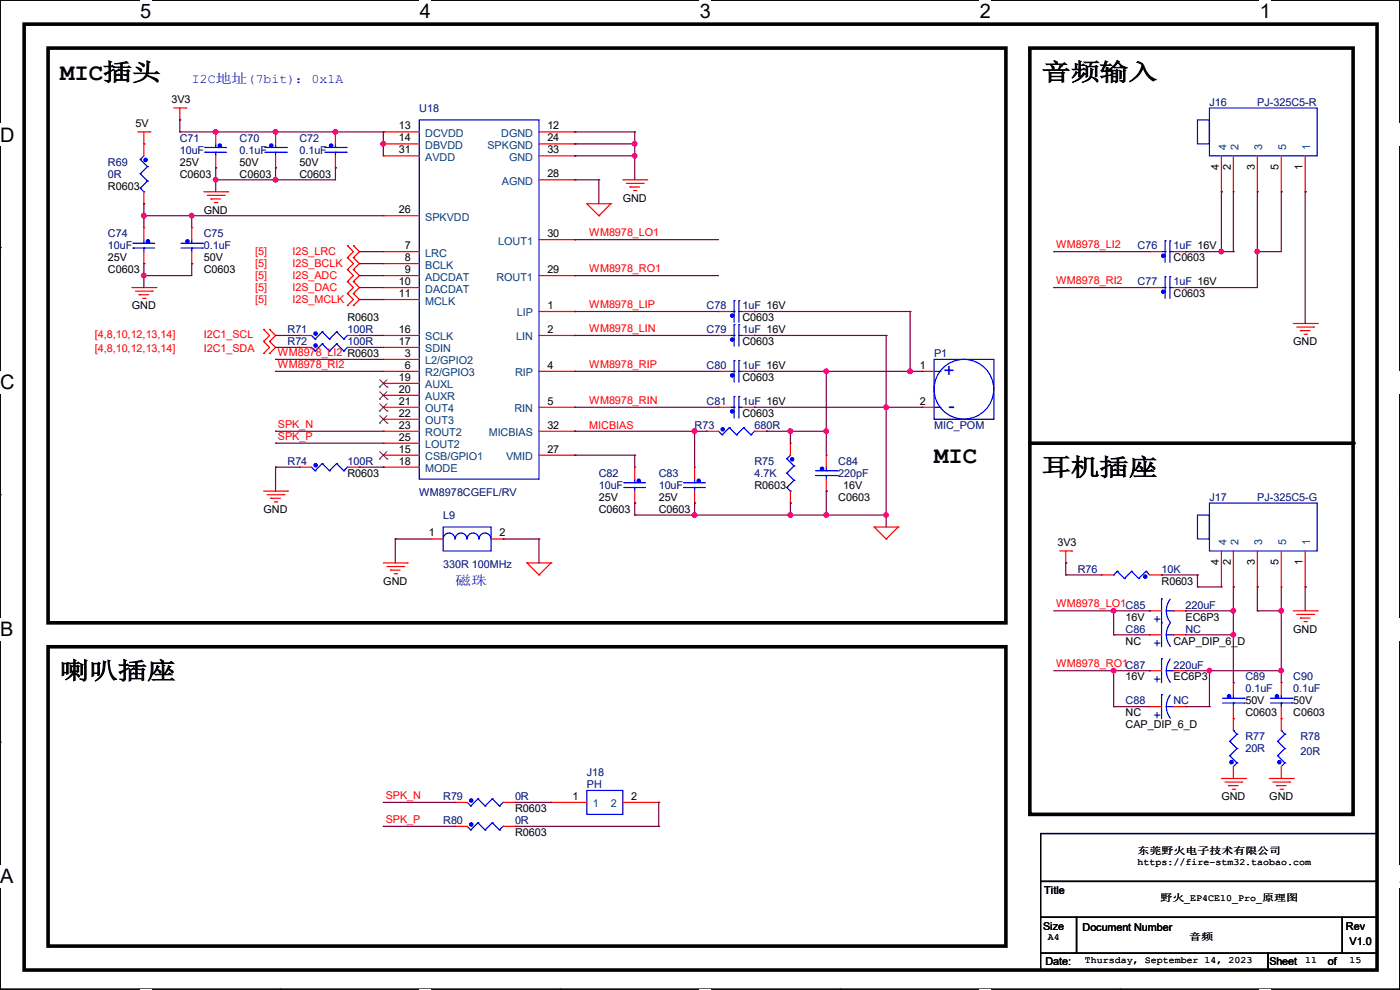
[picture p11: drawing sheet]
<svg xmlns="http://www.w3.org/2000/svg" width="297mm" height="210mm" viewBox="0 0 297 210" stroke-linecap="round" stroke-linejoin="round" font-family="sans-serif">
<path d="M0 0h297v209.8h-297z" fill="none" stroke="#000" stroke-width=".25"/>
<g fill="#fff">
<path d="M29.7 0h2.4v4.8h-2.4z"/>
<path d="M29.7 209.8h2.4v.2h-2.4z"/>
</g>
<path d="M59.4 0h.1M59.4 209.8h.1" fill="none" stroke="#000" stroke-width=".25"/>
<g fill="#fff">
<path d="M89.1 0h2.3v4.8h-2.3z"/>
<path d="M89.1 209.8h2.3v.2h-2.3z"/>
</g>
<path d="M118.8 0h.1M118.8 209.8h.1" fill="none" stroke="#000" stroke-width=".25"/>
<g fill="#fff">
<path d="M148.5 0h2.3v4.8h-2.3z"/>
<path d="M148.5 209.8h2.3v.2h-2.3z"/>
</g>
<path d="M178.2 0h.1M178.2 209.8h.1" fill="none" stroke="#000" stroke-width=".25"/>
<g fill="#fff">
<path d="M207.9 0h2.3v4.8h-2.3z"/>
<path d="M207.9 209.8h2.3v.2h-2.3z"/>
</g>
<path d="M237.6 0h.1M237.6 209.8h.1" fill="none" stroke="#000" stroke-width=".25"/>
<g fill="#fff">
<path d="M267.3 0h2.3v4.8h-2.3z"/>
<path d="M267.3 209.8h2.3v.2h-2.3z"/>
<path d="M0 26.2h3.1v4.8h-3.1z"/>
<path d="M297 26.2v4.8z"/>
<path d="M0 78.7h3.1v4.7h-3.1z"/>
<path d="M297 78.7v4.7z"/>
</g>
<path d="M0 52.5h.1M297 52.5h.1" fill="none" stroke="#000" stroke-width=".25"/>
<g fill="#fff">
<path d="M0 131.1h2.9v4.8h-2.9z"/>
<path d="M297 131.1v4.8z"/>
</g>
<path d="M0 104.9h.1M297 104.9h.1" fill="none" stroke="#000" stroke-width=".25"/>
<g fill="#fff">
<path d="M0 183.6h2.9v4.7h-2.9z"/>
<path d="M296.9 183.6h.1v4.7h-.1z"/>
</g>
<path d="M0 157.4h.1M297 157.4h.1M220.8 176.8h71.3v10.2h-71.3zM220.8 187h71.3v7.6h-71.3zM220.8 194.6h7.6v7.6h-7.6zM228.4 194.6h56.4v7.6h-56.4zM284.8 194.6h7.3v7.6h-7.3zM220.8 202.2h48.2v3.6h-48.2zM269 202.2h23.1v3.6h-23.1z" fill="none" stroke="#000" stroke-width=".25"/>
<path d="M5.1 5.1h287v200.7h-287zM10.2 10.2h203.2v121.9h-203.2zM218.5 10.2h68.6v162.6h-68.6zM218.5 94h68.6M10.2 137.2h203.2v63.5h-203.2z" fill="none" stroke="#000" stroke-width=".76"/>
<circle cx="287.1" cy="94" r=".38" fill="#000"/>
<g fill="none" stroke="#f00" stroke-width=".25">
<path d="M29.3 28h2.5M30.5 30.5h.1M30.5 28v5.1M31.8 28h.1M36.9 22.9h2.5M38.1 25.4h.1M38.1 22.9v2.5M39.4 22.9h.1M45.8 28h.1M45.8 35.6h.1M45.8 28v2.5M45.8 33.1v2.5"/>
<path d="M58.5 28h.1M58.5 35.6h.1M58.5 28v2.5M58.5 33.1v2.5M71.2 28h.1M71.2 35.6h.1M71.2 28v2.5M71.2 33.1v2.5M81.3 28h.1M81.3 30.5h.1M81.3 33.1h.1M81.3 28h7.6"/>
<path d="M81.3 30.5h7.6M81.3 33.1h7.6M114.3 28h7.7M114.3 38.1h7.7M114.3 30.5h7.7M114.3 33.1h7.7M122 28h.1M122 30.5h.1M122 33.1h.1M122 38.1h.1M132.1 38.1h5.1M132.9 38.9h3.5"/>
<path d="M133.6 39.7h.1M133.6 39.7h2.1M136.4 38.9h.1M137.2 38.1h.1M259.1 33.1v7.6M261.7 33.1v7.6M266.7 33.1v7.6M271.8 33.1v7.6M276.9 33.1v7.6M30.5 48.3h.1M30.5 55.9h.1M30.5 43.2h.1"/>
<path d="M30.5 40.7v2.5M30.5 48.3v2.5M30.5 53.4v2.5M40.7 48.3h.1M40.7 55.9h.1M40.7 48.3v2.5M40.7 53.4v2.5M43.2 40.7h5.1M44 41.4h3.5M44.7 42.2h.1M44.7 42.2h2.1M45.5 43h.5"/>
<path d="M46 43h.1M47.5 41.4h.1M48.3 40.7h.1M73.7 54.7h.1M73.7 52.1h.1M73.7 57.2h.1M73.7 59.7h.1M73.7 52.1l1.3 1.3-1.3 1.3M73.7 54.7l1.3 1.2-1.3 1.3M73.7 57.2l1.3 1.3-1.3 1.2M73.7 59.7l1.3 1.3-1.3 1.3M75 52.1h.1"/>
<path d="M75 54.7h.1M75 57.2h.1M75 59.7h.1M75 52.1l1.2 1.3-1.2 1.3M75 54.7l1.2 1.2-1.2 1.3M75 57.2l1.2 1.3-1.2 1.2M75 59.7l1.2 1.3-1.2 1.3M81.3 45.8h.1M81.3 53.4h.1M81.3 55.9h.1M81.3 58.5h.1M81.3 53.4h7.6"/>
<path d="M81.3 45.8h7.6M81.3 55.9h7.6M81.3 58.5h7.6M114.3 58.5h7.7M114.3 50.8h7.7M122 50.8h.1M122 58.5h.1M124.5 43.2h.1M124.5 43.2h5.1M124.5 43.2l2.5 2.6M127 45.8h.1M129.6 43.2h.1"/>
<path d="M129.6 43.2l-2.6 2.6M134.4 40.4h.5M134.9 40.4h.1M243.9 53.4h.1M243.9 53.4h2.5M249 53.4h2.5M251.5 53.4h.1M259.1 40.7h.1M261.7 40.7h.1M266.7 40.7h.1M271.8 40.7h.1M276.9 40.7h.1"/>
<path d="M28 61h5.1M28.7 61.8h3.6M29.5 62.5h.1M29.5 62.5h2M30.3 63.3h.5M30.8 63.3h.1M32.3 61.8h.1M33.1 61h.1M55.9 72.4h.1M55.9 75h.1M55.9 69.9h.1M55.9 69.9l1.3 1.3-1.3 1.2"/>
<path d="M55.9 72.4l1.3 1.3-1.3 1.3M57.2 75h.1M57.2 72.4h.1M57.2 69.9h.1M57.2 69.9l1.3 1.3-1.3 1.2M57.2 72.4l1.3 1.3-1.3 1.3M63.5 73.7h.1M63.5 71.2h.1M63.5 71.2h2.6M63.5 73.7h2.6M73.7 62.3h.1M73.7 64.8h.1"/>
<path d="M73.7 62.3l1.3 1.2-1.3 1.3M73.7 71.2h2.5M73.7 73.7h2.5M75 62.3h.1M75 64.8h.1M75 62.3l1.2 1.2-1.2 1.3M76.2 73.7h.1M76.2 71.2h.1M81.3 61h.1M81.3 63.5h.1M81.3 71.2h.1M81.3 73.7h.1"/>
<path d="M81.3 76.2h.1M81.3 78.8h.1M81.3 61h7.6M81.3 63.5h7.6M81.3 71.2h7.6M81.3 73.7h7.6M81.3 76.2h7.6M81.3 78.8h7.6M114.3 71.2h7.7M114.3 78.8h7.7M114.3 66.1h7.7M122 66.1h.1"/>
<path d="M122 71.2h.1M122 78.8h.1M152.4 71.2h.1M152.4 66.1h.1M152.4 78.8h.1M152.4 71.2h2.6M152.4 78.8h2.6M152.4 66.1h2.6M157.5 71.2h2.6M157.5 78.8h2.6M157.5 66.1h2.6M160.1 71.2h.1"/>
<path d="M160.1 66.1h.1M160.1 78.8h.1M195.6 78.8h.1M195.6 78.8h2.6M243.9 61h.1M243.9 61h2.5M249 61h2.5M251.5 61h.1M274.4 68.6h5M275.1 69.4h3.6M275.9 70.1h.1M275.9 70.1h2"/>
<path d="M276.6 70.9h.6M277.2 70.9h.1M278.7 69.4h.1M279.4 68.6h.1M63.5 99.1h.1M63.5 99.1h2.6M73.7 99.1h2.5M76.2 99.1h.1M81.3 81.3h.1M81.3 83.9h.1M81.3 86.4h.1M81.3 88.9h.1"/>
<path d="M81.3 91.5h.1M81.3 94h.1M81.3 96.6h.1M81.3 99.1h.1M81.3 81.3h7.6M81.3 83.9h7.6M81.3 86.4h7.6M81.3 88.9h7.6M81.3 91.5h7.6M81.3 94h7.6M81.3 96.6h7.6M81.3 99.1h7.6"/>
<path d="M114.3 86.4h7.7M114.3 91.5h7.7M114.3 96.6h7.7M122 86.4h.1M122 91.5h.1M122 96.6h.1M134.7 99.1h.1M134.7 99.1v2.5M147.4 99.1h.1M147.4 99.1v2.5M149.9 91.5h.1M149.9 91.5h2.5"/>
<path d="M152.4 86.4h.1M152.4 86.4h2.6M157.5 86.4h2.6M160.1 86.4h.1M160.1 91.5h2.5M162.6 91.5h.1M167.7 94h.1M167.7 94v2.6M175.3 96.6h.1M175.3 96.6v2.5M195.6 86.4h.1M195.6 86.4h2.6"/>
<path d="M55.9 104.2h5.1M56.7 104.9h3.5M57.4 105.7h.1M57.4 105.7h2.1M58.2 106.5h.5M58.7 106.5h.1M60.2 104.9h.1M61 104.2h.1M81.3 119.4h5.1M86.4 119.4h.1M91.5 114.3h.1M91.5 114.3h2.5"/>
<path d="M104.2 114.3h2.5M106.7 114.3h.1M111.8 119.4h.1M111.8 119.4h5.1M111.8 119.4l2.5 2.6M116.9 119.4h.1M116.9 119.4l-2.6 2.6M134.7 106.7h.1M134.7 104.2v2.5M147.4 106.7h.1M147.4 104.2v2.5M167.7 106.7h.1"/>
<path d="M167.7 104.2v2.5M175.3 104.2h.1M175.3 101.6v2.6M185.5 111.8h.1M185.5 111.8h5M185.5 111.8l2.5 2.5M188 114.3h.1M190.5 111.8h.1M190.5 111.8l-2.5 2.5M224.8 116.9h2.6M226.1 119.4h.1M226.1 116.9v2.5"/>
<path d="M227.4 116.9h.1M259.1 116.9v7.6M261.7 116.9v7.6M266.7 116.9v7.6M271.8 116.9v7.6M276.9 116.9v7.6M82.1 120.2h3.5M82.8 120.9h.1M82.8 120.9h2.1M83.6 121.7h.5M84.1 121.7h.1M85.6 120.2h.1"/>
<path d="M114.3 122h.1M233.7 122h.1M233.7 122h2.6M243.9 129.6h.1M243.9 134.7h.1M243.9 129.6h2.5M243.9 122h2.5M243.9 134.7h2.5M246.4 122h.1M249 129.6h2.5M249 134.7h2.5M251.5 129.6h.1"/>
<path d="M251.5 134.7h.1M259.1 124.5h.1M261.7 124.5h.1M266.7 124.5h.1M271.8 124.5h.1M274.4 129.6h5M275.1 130.3h3.6M275.9 131.1h.1M275.9 131.1h2M276.6 131.9h.6M276.9 124.5h.1M277.2 131.9h.1"/>
<path d="M278.7 130.3h.1M279.4 129.6h.1M243.9 149.9h.1M243.9 142.3h.1M243.9 149.9h2.5M243.9 142.3h2.5M249 149.9h2.5M249 142.3h2.5M251.5 149.9h.1M251.5 142.3h.1M261.7 152.4h.1M261.7 144.8h.1"/>
<path d="M261.7 144.8v2.6M261.7 149.9v5.1M271.8 144.8h.1M271.8 152.4h.1M271.8 144.8v2.6M271.8 149.9v5.1M96.6 175.3h.1M96.6 170.2h.1M96.6 175.3h2.5M96.6 170.2h2.5M106.7 175.3h2.6M106.7 170.2h2.6"/>
<path d="M109.3 175.3h.1M109.3 170.2h.1M116.9 170.2h.1M116.9 170.2h7.6M132.1 170.2h7.6M139.7 170.2h.1M259.1 165.1h5.1M259.9 165.9h3.5M260.6 166.7h.1M260.6 166.7h2.1M261.4 167.4h.5M261.7 165.1h.1"/>
<path d="M261.7 162.6v2.5M261.9 167.4h.1M263.4 165.9h.1M264.2 165.1h.1M269.3 165.1h5.1M270 165.9h3.6M270.8 166.7h.1M270.8 166.7h2M271.6 167.4h.5M271.8 165.1h.1M271.8 162.6v2.5M272.1 167.4h.1"/>
<path d="M273.6 165.9h.1M274.4 165.1h.1"/>
</g>
<g fill="none" stroke="#00f" stroke-width=".25">
<path d="M29.8 33.8h.1M29.8 36.9h.1M29.8 39.9h.1M29.8 33.8l1.5 1.5M29.8 36.9l1.5 1.5M29.8 39.9l.7 .8M30.5 33.1l-.7 .7M31.3 35.3h.1M31.3 38.4h.1M31.3 35.3l-1.5 1.6M31.3 38.4l-1.5 1.5M43.5 32.3h.1"/>
<path d="M43.5 31.3h.1M43.5 32.3h4.5M43.5 31.3h4.5M45.8 32.3h.1M45.8 31.3h.1M45.8 30.5v.8M45.8 32.3v.8M56.2 32.3h4.5M56.2 31.3h4.5M58.5 32.3h.1M58.5 31.3h.1M58.5 30.5v.8"/>
<path d="M58.5 32.3v.8M60.7 32.3h.1M60.7 31.3h.1M68.9 32.3h4.5M68.9 31.3h4.5M71.2 32.3h.1M71.2 31.3h.1M71.2 30.5v.8M71.2 32.3v.8M73.4 32.3h.1M73.4 31.3h.1M88.9 25.4h25.4v76.2h-25.4z"/>
<path d="M254 25.4h2.6v5.1h-2.6zM256.6 22.9h22.8v10.2h-22.8zM28.2 52.6h.1M28.2 51.6h.1M28.2 52.6h4.6M28.2 51.6h4.6M30.5 52.6h.1M30.5 51.6h.1M30.5 40.7h.1M30.5 50.8v.8M30.5 52.6v.8M38.4 52.6h4.6"/>
<path d="M38.4 51.6h4.6M40.7 52.6h.1M40.7 51.6h.1M40.7 50.8v.8M40.7 52.6v.8M43 52.6h.1M43 51.6h.1M246.4 53.4h.8M247.2 51.1h.1M247.2 53.4h.1M247.2 58.7h.1M247.2 51.1v4.6"/>
<path d="M247.2 58.7v4.6M248.2 51.1h.1M248.2 53.4h.1M248.2 58.7h.1M248.2 51.1v4.6M248.2 58.7v4.6M248.2 53.4h.8M66.1 73.7l.7 .8M66.1 71.2l.7 .7M66.8 74.5h.1M66.8 71.9h.1M68.4 72.9h.1"/>
<path d="M68.4 70.4h.1M68.4 72.9l-1.6 1.6M68.4 72.9l1.5 1.6M68.4 70.4l-1.6 1.5M68.4 70.4l1.5 1.5M69.9 74.5h.1M69.9 71.9h.1M71.4 72.9h.1M71.4 70.4h.1M71.4 72.9l-1.5 1.6M71.4 72.9l1.5 1.6M71.4 70.4l-1.5 1.5"/>
<path d="M71.4 70.4l1.5 1.5M72.9 74.5h.1M72.9 71.9h.1M73.7 73.7h.1M73.7 71.2h.1M73.7 73.7l-.8 .8M73.7 71.2l-.8 .7M155 71.2h.7M155 78.8h.7M155 66.1h.7M155.7 68.9h.1M155.7 71.2h.1"/>
<path d="M155.7 63.8h.1M155.7 66.1h.1M155.7 76.5h.1M155.7 78.8h.1M155.7 63.8v4.6M155.7 68.9v4.5M155.7 76.5v4.6M156.8 68.9h.1M156.8 71.2h.1M156.8 63.8h.1M156.8 66.1h.1M156.8 76.5h.1"/>
<path d="M156.8 78.8h.1M156.8 63.8v4.6M156.8 68.9v4.5M156.8 76.5v4.6M156.8 71.2h.7M156.8 78.8h.7M156.8 66.1h.7M198.2 76.2h12.7v12.7h-12.7zM198.2 78.8h1.2M199.4 78.8h.1M246.4 61h.8M247.2 61h.1"/>
<path d="M248.2 61h.1M248.2 61h.8M66.1 99.1l.7 .8M66.8 99.9h.1M68.4 98.3h.1M68.4 98.3l-1.6 1.6M68.4 98.3l1.5 1.6M69.9 99.9h.1M71.4 98.3h.1M71.4 98.3l-1.5 1.6M71.4 98.3l1.5 1.6M72.9 99.9h.1"/>
<path d="M73.7 99.1h.1M73.7 99.1l-.8 .8M152.4 91.5l.8 .7M153.2 92.2h.1M154.7 90.7h.1M154.7 90.7l-1.5 1.5M154.7 90.7l1.6 1.5M155 86.4h.7M155.7 84.1h.1M155.7 86.4h.1M155.7 84.1v4.6M156.3 92.2h.1"/>
<path d="M156.8 84.1h.1M156.8 86.4h.1M156.8 84.1v4.6M156.8 86.4h.7M157.8 90.7h.1M157.8 90.7l-1.5 1.5M157.8 90.7l1.5 1.5M159.3 92.2h.1M160.1 91.5h.1M160.1 91.5l-.8 .7M166.9 97.3h.1M166.9 97.3l1.5 1.5"/>
<path d="M167.7 96.6l-.8 .7M168.4 98.8h.1M168.4 98.8l-1.5 1.6M173 99.9h4.6M175.3 99.9h.1M175.3 99.1v.8M177.6 99.9h.1M198.2 86.4h1.2M199.4 86.4h.1M94 111.8h10.2v5.1h-10.2zM94 114.3a1.25 1.25 0 0 1 1.3-1.2 1.25 1.25 0 0 1 1.2 1.2M96.6 114.3a1.25 1.25 0 0 1 1.2-1.2 1.25 1.25 0 0 1 1.3 1.2"/>
<path d="M99.1 114.3a1.25 1.25 0 0 1 1.3-1.2 1.25 1.25 0 0 1 1.2 1.2 1.27 1.27 0 0 1 1.3-1.2 1.27 1.27 0 0 1 1.2 1.2M132.4 103.4h.1M132.4 102.4h.1M132.4 103.4h4.5M132.4 102.4h4.5M134.7 103.4h.1M134.7 102.4h.1M134.7 101.6v.8M134.7 103.4v.8M145.1 103.4h.1M145.1 102.4h.1M145.1 103.4h4.5"/>
<path d="M145.1 102.4h4.5M147.4 103.4h.1M147.4 102.4h.1M147.4 101.6v.8M147.4 103.4v.8M166.9 100.4h.1M166.9 103.4h.1M166.9 100.4l1.5 1.5M166.9 103.4l.8 .8M167.7 104.2h.1M168.4 101.9h.1M168.4 101.9l-1.5 1.5"/>
<path d="M173 100.9h4.6M175.3 100.9h.1M175.3 100.9v.7M177.6 100.9h.1M254 109.3h2.6v5h-2.6zM256.6 106.7h22.8v10.2h-22.8zM236.3 122h.1M237 121.2h.1M237 121.2l1.5 1.5M237 121.2l-.7 .8M238.5 122.7h.1M240.1 121.2h.1"/>
<path d="M240.1 121.2l1.5 1.5M240.1 121.2l-1.6 1.5M241.6 122.7h.1M243.1 121.2h.1M243.1 121.2l.8 .8M243.1 121.2l-1.5 1.5M246.4 127h.1M246.4 132.1h.1M246.4 139.7h.1M246.4 127v10.2M246.4 139.7v5.1M247.4 129.6l.4 1.5 .5 .9"/>
<path d="M247.4 134.7l.4 1.5 .5 .9M247.4 129.6h1.6M247.4 134.7h1.6M248.3 127.1l-.7 1.4-.2 1.1M248.3 132.2l-.7 1.4-.2 1.1M248.3 139.8l-.7 1.4-.2 1.1M249 129.6h.1M249 134.7h.1M246.4 147.4h.1M246.4 147.4v5M247.4 149.9l.4 1.6 .5 .9M247.4 142.3l.4 1.5 .5 .9"/>
<path d="M247.4 149.9h1.6M247.4 142.3h1.6M248.3 147.4l-.7 1.4-.2 1.1M249 149.9h.1M249 142.3h.1M259.4 149.1h4.5M259.4 148.1h4.5M260.9 157.3h.1M260.9 157.3l1.5 1.5M261.7 155h.1M261.7 149.1h.1M261.7 148.1h.1"/>
<path d="M261.7 155l.7 .7M261.7 147.4v.7M261.7 149.1v.8M262.4 158.8h.1M262.4 155.7h.1M262.4 158.8l-1.5 1.5M262.4 155.7l-1.5 1.6M263.9 149.1h.1M263.9 148.1h.1M269.5 149.1h4.6M269.5 148.1h4.6M271.1 157.3h.1"/>
<path d="M271.1 157.3l1.5 1.5M271.8 149.1h.1M271.8 148.1h.1M271.8 155h.1M271.8 147.4v.7M271.8 149.1v.8M271.8 155l.8 .7M272.6 158.8h.1M272.6 155.7h.1M272.6 158.8l-1.5 1.5M272.6 155.7l-1.5 1.6M274.1 149.1h.1"/>
<path d="M274.1 148.1h.1M99.1 175.3l.8 .8M99.1 170.2l.8 .8M99.9 176.1h.1M99.9 171h.1M101.4 174.5h.1M101.4 169.5h.1M101.4 174.5l-1.5 1.6M101.4 174.5l1.5 1.6M101.4 169.5l-1.5 1.5M101.4 169.5l1.5 1.5M102.9 176.1h.1"/>
<path d="M102.9 171h.1M104.4 174.5h.1M104.4 169.5h.1M104.4 174.5l-1.5 1.6M104.4 174.5l1.6 1.6M104.4 169.5l-1.5 1.5M104.4 169.5l1.6 1.5M106 176.1h.1M106 171h.1M106.7 175.3h.1M106.7 170.2h.1M106.7 175.3l-.7 .8"/>
<path d="M106.7 170.2l-.7 .8M124.5 167.7h7.6v5.1h-7.6zM260.9 160.3h.1M260.9 160.3l1.5 1.5M262.4 161.8h.1M262.4 161.8l-.7 .8M271.1 160.3h.1M271.1 160.3l1.5 1.5M272.6 161.8h.1M272.6 161.8l-.8 .8"/>
<circle cx="204.5" cy="82.6" r="6.3"/>
</g>
<g fill="#00f" stroke="#00f" stroke-width=".25">
<circle cx="246.8" cy="54.3" r=".36"/>
<circle cx="31.4" cy="51.2" r=".36"/>
<circle cx="243" cy="122.3" r=".36"/>
<circle cx="270.9" cy="147.7" r=".36"/>
<circle cx="168" cy="97.4" r=".36"/>
<circle cx="100" cy="174.9" r=".36"/>
<circle cx="30.9" cy="33.9" r=".36"/>
<circle cx="261.3" cy="161.7" r=".36"/>
<circle cx="155.3" cy="72" r=".36"/>
<circle cx="57.6" cy="30.9" r=".36"/>
<circle cx="271.4" cy="161.7" r=".36"/>
<circle cx="155.3" cy="87.3" r=".36"/>
<circle cx="46.6" cy="30.9" r=".36"/>
<circle cx="174.4" cy="99.5" r=".36"/>
<circle cx="155.3" cy="67" r=".36"/>
<circle cx="135.5" cy="102" r=".36"/>
<circle cx="70.3" cy="30.9" r=".36"/>
<circle cx="66.9" cy="73.3" r=".36"/>
<circle cx="155.3" cy="79.7" r=".36"/>
<circle cx="148.2" cy="102" r=".36"/>
<circle cx="100" cy="169.8" r=".36"/>
<circle cx="66.9" cy="70.8" r=".36"/>
<circle cx="39.8" cy="51.2" r=".36"/>
<circle cx="246.8" cy="61.9" r=".36"/>
<circle cx="260.8" cy="147.7" r=".36"/>
<circle cx="66.9" cy="98.7" r=".36"/>
<circle cx="153.3" cy="91.1" r=".36"/>
</g>
<g fill="none" stroke="#804000" stroke-width=".21">
<path d="M80.5 82.1h.1M80.5 84.7h.1M80.5 87.2h.1M80.5 89.7h.1M80.5 97.4h.1M80.6 80.6l1.5 1.5M80.6 83.1l1.5 1.6M80.6 85.6l1.5 1.6M80.6 88.2l1.5 1.5M80.6 95.8l1.5 1.6M82.1 80.6l-1.6 1.5M82.1 83.1l-1.6 1.6"/>
<path d="M82.1 85.6l-1.6 1.6M82.1 88.2l-1.6 1.5M82.1 95.8l-1.6 1.6M82.1 82.1h.1M82.1 84.7h.1M82.1 87.2h.1M82.1 89.7h.1M82.1 97.4h.1"/>
</g>
<g fill="none" stroke="#800040" stroke-width=".25">
<path d="M38.1 25.4h.1M38.1 28h.1M38.1 25.4v2.6M38.1 28h43.2M45.8 28h.1M45.8 35.6h.1M45.8 38.1h.1M45.8 35.6v5.1M58.5 28h.1M58.5 38.1h.1M58.5 35.6h.1M58.5 35.6v2.5"/>
<path d="M71.2 28h.1M71.2 35.6h.1M71.2 35.6v2.5h-25.4M81.3 28h.1M81.3 30.5h.1M81.3 28v5.1M122 28h.1M122 30.5h.1M122 33.1h.1M122 38.1h.1M122 28h12.7M122 38.1h5"/>
<path d="M122 30.5h12.7M122 33.1h12.7M127 38.1h.1M127 38.1v5.1M134.7 28h.1M134.7 30.5h.1M134.7 33.1h.1M134.7 28v10.1M30.5 45.8h.1M30.5 55.9h.1M30.5 58.5h.1M30.5 43.2h.1"/>
<path d="M30.5 45.8h50.8M30.5 43.2v5.1M30.5 55.9v5.1M40.7 55.9h.1M40.7 45.8h.1M40.7 45.8v2.5M40.7 55.9v2.6h-10.2M76.2 53.4h.1M76.2 55.9h.1M76.2 58.5h.1M76.2 53.4h5.1M76.2 58.5h5.1"/>
<path d="M76.2 55.9h5.1M122 50.8h.1M122 58.5h.1M122 50.8h30.4M122 58.5h30.4M223.6 53.4h.1M223.6 53.4h20.3M251.5 53.4h.1M251.5 53.4h10.2M259.1 40.7h.1M259.1 53.4h.1M259.1 40.7v12.7"/>
<path d="M261.7 53.4h.1M261.7 40.7v12.7M266.7 40.7h.1M266.7 53.4h.1M266.7 40.7v20.3h-15.2M271.8 40.7h.1M271.8 40.7v12.7h-5.1M276.9 40.7h.1M276.9 40.7v27.9M58.5 73.7h.1M58.5 71.2h.1M58.5 76.2h.1"/>
<path d="M58.5 78.8h.1M58.5 71.2h5M58.5 78.8h22.8M58.5 73.7h5M58.5 76.2h22.8M76.2 71.2h.1M76.2 73.7h.1M76.2 61h.1M76.2 63.5h.1M76.2 71.2h5.1M76.2 73.7h5.1M76.2 61h5.1"/>
<path d="M76.2 63.5h5.1M122 71.2h.1M122 78.8h.1M122 66.1h.1M122 71.2h30.4M122 78.8h30.4M122 66.1h30.4M160.1 66.1h.1M160.1 78.8h.1M160.1 71.2h.1M160.1 71.2h27.9M160.1 78.8h35.5"/>
<path d="M160.1 66.1h33M175.3 78.8h.1M175.3 78.8v17.8M188 71.2h.1M188 71.2v40.6M193.1 78.8h.1M193.1 66.1h.1M193.1 66.1v12.7M195.6 78.8h.1M223.6 61h.1M223.6 61h20.3M251.5 61h.1"/>
<path d="M58.5 91.5h.1M58.5 94h.1M58.5 99.1h.1M58.5 91.5h22.8M58.5 94h22.8M58.5 99.1v5.1M58.5 99.1h5M76.2 99.1h5.1M81.3 99.1h.1M122 86.4h.1M122 91.5h.1M122 96.6h.1"/>
<path d="M122 86.4h30.4M122 91.5h27.9M122 96.6h12.7M134.7 96.6h.1M134.7 96.6v2.5M147.4 91.5h.1M147.4 91.5v7.6M160.1 86.4h.1M160.1 86.4h35.5M162.6 91.5h.1M162.6 91.5h12.7M167.7 91.5h.1"/>
<path d="M167.7 91.5v2.5M175.3 91.5h.1M188 86.4h.1M195.6 86.4h.1M83.9 114.3h.1M83.9 114.3h7.6M83.9 114.3v5.1M106.7 114.3h.1M106.7 114.3h7.6M114.3 114.3h.1M114.3 114.3v5.1M134.7 106.7h.1"/>
<path d="M134.7 109.3h.1M134.7 109.3h53.3M134.7 106.7v2.6M147.4 109.3h.1M147.4 106.7h.1M147.4 106.7v2.6M167.7 106.7h.1M167.7 109.3h.1M167.7 106.7v2.6M175.3 109.3h.1M175.3 104.2h.1M175.3 104.2v5.1"/>
<path d="M188 109.3h.1M226.1 119.4h.1M226.1 119.4v2.6M223.6 129.6h20.3M226.1 122h.1M226.1 122h7.6M236.3 129.6h.1M236.3 134.7h.1M236.3 134.7h7.6M236.3 129.6v5.1M243.9 129.6h.1M246.4 122h.1"/>
<path d="M246.4 122h7.6M251.5 129.6h.1M251.5 129.6h10.2M251.5 134.7h10.2M254 122h.1M254 124.5h.1M254 122v2.5M254 124.5h5.1M261.7 124.5h.1M261.7 134.7h.1M261.7 124.5v20.3M266.7 129.6h.1"/>
<path d="M266.7 124.5h.1M266.7 124.5v5.1M266.7 129.6h5.1M271.8 129.6h.1M271.8 124.5v20.3M276.9 124.5h.1M276.9 124.5v5.1M223.6 142.3h20.3M236.3 142.3h.1M236.3 149.9h.1M236.3 142.3v7.6M236.3 149.9h7.6"/>
<path d="M243.9 142.3h.1M251.5 142.3h20.3M251.5 149.9h5.1M256.6 142.3h.1M256.6 149.9h.1M256.6 142.3v7.6M261.7 144.8h.1M271.8 142.3h.1M81.3 170.2h.1M81.3 175.3h.1M81.3 170.2h15.3M81.3 175.3h15.3"/>
<path d="M109.3 170.2h7.6M109.3 175.3h30.4M116.9 170.2h.1M139.7 175.3h.1M139.7 170.2h.1M139.7 170.2v5.1"/>
</g>
<g fill="#f0f" stroke="#f0f" stroke-width=".25">
<circle cx="266.7" cy="53.4" r=".49"/>
<circle cx="259.1" cy="53.4" r=".49"/>
<circle cx="261.6" cy="129.6" r=".49"/>
<circle cx="271.8" cy="129.6" r=".49"/>
<circle cx="271.8" cy="142.3" r=".49"/>
<circle cx="261.6" cy="134.6" r=".49"/>
<circle cx="236.2" cy="129.6" r=".49"/>
<circle cx="256.6" cy="142.3" r=".49"/>
<circle cx="236.2" cy="142.3" r=".49"/>
<circle cx="188" cy="109.2" r=".49"/>
<circle cx="188" cy="86.4" r=".49"/>
<circle cx="30.5" cy="45.7" r=".49"/>
<circle cx="71.1" cy="28" r=".49"/>
<circle cx="58.4" cy="28" r=".49"/>
<circle cx="45.7" cy="28" r=".49"/>
<circle cx="81.3" cy="30.5" r=".49"/>
<circle cx="45.7" cy="38.1" r=".49"/>
<circle cx="40.7" cy="45.7" r=".49"/>
<circle cx="58.4" cy="38.1" r=".49"/>
<circle cx="30.5" cy="58.4" r=".49"/>
<circle cx="134.6" cy="33" r=".49"/>
<circle cx="134.6" cy="30.5" r=".49"/>
<circle cx="147.3" cy="91.5" r=".49"/>
<circle cx="175.3" cy="91.5" r=".49"/>
<circle cx="167.7" cy="91.5" r=".49"/>
<circle cx="175.3" cy="109.2" r=".49"/>
<circle cx="167.7" cy="109.2" r=".49"/>
<circle cx="147.3" cy="109.2" r=".49"/>
<circle cx="175.3" cy="78.8" r=".49"/>
<circle cx="193.1" cy="78.8" r=".49"/>
</g>
<g font-size="5.1">
<text x="12.7" y="17">MIC插头</text>
<text x="221" y="17">音频输入</text>
<text x="198.2" y="98.3">MIC</text>
<text x="221" y="100.8">耳机插座</text>
<text x="12.7" y="144">喇叭插座</text>
</g>
<g font-size="4.2">
<text x="29.7" y="3.9">5</text>
<text x="89.1" y="3.9">4</text>
<text x="148.5" y="3.9">3</text>
<text x="207.9" y="3.9">2</text>
<text x="267.3" y="3.9">1</text>
<text x="0" y="30.1">D</text>
<text x="0" y="82.5">C</text>
<text x="0" y="135">B</text>
<text x="0" y="187.4">A</text>
<text x="297" y="187.4">A</text>
</g>
<g font-size="4.1" fill="#00f">
<text x="200.2" y="79.9">+</text>
<text x="201.2" y="87.5">-</text>
</g>
<g font-size="2.8" fill="#00f">
<text x="40.7" y="17.5">I2C地址(7bit)：0x1A</text>
<text x="96.6" y="124.2">磁珠</text>
<text x="246.5" y="137.2" transform="rotate(-90 246.5 137.2)">+</text>
<text x="246.5" y="132.1" transform="rotate(-90 246.5 132.1)">+</text>
<text x="246.5" y="144.8" transform="rotate(-90 246.5 144.8)">+</text>
<text x="246.5" y="152.4" transform="rotate(-90 246.5 152.4)">+</text>
</g>
<g font-size="2.3">
<text x="36.4" y="21.9">3V3</text>
<text x="28.7" y="27">5V</text>
<text x="84.6" y="27.4">13</text>
<text x="84.6" y="30">14</text>
<text x="116.1" y="27.4">12</text>
<text x="116.1" y="30">24</text>
<text x="38.1" y="35.1">25V</text>
<text x="50.8" y="35.1">50V</text>
<text x="63.5" y="35.1">50V</text>
<text x="84.6" y="32.5">31</text>
<text x="116.1" y="32.5">33</text>
<text x="22.9" y="40.2">R0603</text>
<text x="38.1" y="37.7">C0603</text>
<text x="50.8" y="37.7">C0603</text>
<text x="63.5" y="37.7">C0603</text>
<text x="116.1" y="37.6">28</text>
<text x="258.6" y="36.1" transform="rotate(-90 258.6 36.1)">4</text>
<text x="261.1" y="36.1" transform="rotate(-90 261.1 36.1)">2</text>
<text x="266.2" y="36.1" transform="rotate(-90 266.2 36.1)">3</text>
<text x="271.3" y="36.1" transform="rotate(-90 271.3 36.1)">5</text>
<text x="276.3" y="36.1" transform="rotate(-90 276.3 36.1)">1</text>
<text x="43.2" y="45.3">GND</text>
<text x="84.6" y="45.2">26</text>
<text x="132.1" y="42.8">GND</text>
<text x="85.9" y="52.8">7</text>
<text x="116.1" y="50.3">30</text>
<text x="22.9" y="58">C0603</text>
<text x="22.9" y="55.5">25V</text>
<text x="43.2" y="58">C0603</text>
<text x="43.2" y="55.5">50V</text>
<text x="85.9" y="55.4">8</text>
<text x="85.9" y="57.9">9</text>
<text x="116.1" y="57.9">29</text>
<text x="249" y="55.5">C0603</text>
<text x="28" y="65.6">GND</text>
<text x="84.6" y="60.5">10</text>
<text x="84.6" y="63">11</text>
<text x="116.1" y="65.5">1</text>
<text x="249" y="63.1">C0603</text>
<text x="73.7" y="68.2">R0603</text>
<text x="84.6" y="70.6">16</text>
<text x="116.1" y="70.6">2</text>
<text x="157.5" y="68.2">C0603</text>
<text x="84.6" y="73.2">17</text>
<text x="85.9" y="75.7">3</text>
<text x="157.5" y="73.2">C0603</text>
<text x="274.4" y="73.2">GND</text>
<text x="84.6" y="80.8">19</text>
<text x="84.6" y="83.3">20</text>
<text x="85.9" y="78.2">6</text>
<text x="116.1" y="78.2">4</text>
<text x="157.5" y="80.9">C0603</text>
<text x="195.1" y="78.2">1</text>
<text x="84.6" y="85.9">21</text>
<text x="84.6" y="88.4">22</text>
<text x="116.1" y="85.9">5</text>
<text x="157.5" y="88.5">C0603</text>
<text x="195.1" y="85.9">2</text>
<text x="84.6" y="90.9">23</text>
<text x="84.6" y="93.5">25</text>
<text x="116.1" y="90.9">32</text>
<text x="73.7" y="101.2">R0603</text>
<text x="84.6" y="96">15</text>
<text x="84.6" y="98.6">18</text>
<text x="116.1" y="96">27</text>
<text x="127" y="106.3">25V</text>
<text x="139.7" y="106.3">25V</text>
<text x="160.1" y="103.7">R0603</text>
<text x="177.8" y="106.3">C0603</text>
<text x="178.9" y="103.7">16V</text>
<text x="55.9" y="108.8">GND</text>
<text x="91" y="113.8">1</text>
<text x="106" y="113.8">2</text>
<text x="127" y="108.8">C0603</text>
<text x="139.7" y="108.8">C0603</text>
<text x="224.3" y="115.9">3V3</text>
<text x="258.6" y="119.9" transform="rotate(-90 258.6 119.9)">4</text>
<text x="261.1" y="119.9" transform="rotate(-90 261.1 119.9)">2</text>
<text x="266.2" y="119.9" transform="rotate(-90 266.2 119.9)">3</text>
<text x="271.3" y="119.9" transform="rotate(-90 271.3 119.9)">5</text>
<text x="276.3" y="119.9" transform="rotate(-90 276.3 119.9)">1</text>
<text x="81.3" y="124">GND</text>
<text x="246.4" y="124">R0603</text>
<text x="238.8" y="131.7">16V</text>
<text x="251.5" y="131.7">EC6P3</text>
<text x="238.8" y="136.7">NC</text>
<text x="249" y="136.7">CAP_DIP_6_D</text>
<text x="274.4" y="134.2">GND</text>
<text x="238.8" y="144.4">16V</text>
<text x="249" y="144.4">EC6P3</text>
<text x="264.2" y="149.4">50V</text>
<text x="274.4" y="149.4">50V</text>
<text x="238.8" y="152">NC</text>
<text x="238.8" y="154.5">CAP_DIP_6_D</text>
<text x="264.2" y="152">C0603</text>
<text x="274.4" y="152">C0603</text>
<text x="109.3" y="172.3">R0603</text>
<text x="121.5" y="169.7">1</text>
<text x="133.9" y="169.7">2</text>
<text x="259.1" y="169.8">GND</text>
<text x="269.3" y="169.8">GND</text>
<text x="109.3" y="177.4">R0603</text>
<text x="221.5" y="189.6">Title</text>
<text x="221.3" y="197.2">Size</text>
<text x="229.7" y="197.4">Document Number</text>
<text x="285.5" y="197.2">Rev</text>
<text x="286.3" y="200.5">V1.0</text>
<text x="221.8" y="204.8">Date:</text>
<text x="269.3" y="204.8">Sheet</text>
<text x="281.7" y="204.8">of</text>
</g>
<g font-size="2.3" fill="#000080">
<text x="88.9" y="23.7">U18</text>
<text x="256.6" y="22.4">J16</text>
<text x="266.7" y="22.4">PJ-325C5-R</text>
<text x="22.9" y="35.1">R69</text>
<text x="38.1" y="30.1">C71</text>
<text x="38.1" y="32.6">10uF</text>
<text x="50.8" y="30.1">C70</text>
<text x="50.8" y="32.6">0.1uF</text>
<text x="63.5" y="30.1">C72</text>
<text x="63.5" y="32.6">0.1uF</text>
<text x="22.9" y="37.7">0R</text>
<text x="22.9" y="50.4">C74</text>
<text x="22.9" y="52.9">10uF</text>
<text x="43.2" y="50.4">C75</text>
<text x="43.2" y="52.9">0.1uF</text>
<text x="241.3" y="52.9">C76</text>
<text x="249" y="52.9">1uF 16V</text>
<text x="149.9" y="65.6">C78</text>
<text x="157.5" y="65.6">1uF 16V</text>
<text x="241.3" y="60.5">C77</text>
<text x="249" y="60.5">1uF 16V</text>
<text x="61" y="70.7">R71</text>
<text x="73.7" y="70.7">100R</text>
<text x="149.9" y="70.7">C79</text>
<text x="157.5" y="70.7">1uF 16V</text>
<text x="61" y="73.2">R72</text>
<text x="73.7" y="73.2">100R</text>
<text x="198.2" y="75.8">P1</text>
<text x="149.9" y="78.3">C80</text>
<text x="157.5" y="78.3">1uF 16V</text>
<text x="149.9" y="85.9">C81</text>
<text x="157.5" y="85.9">1uF 16V</text>
<text x="147.4" y="91">R73</text>
<text x="160.1" y="91">680R</text>
<text x="198.2" y="91">MIC_POM</text>
<text x="61" y="98.6">R74</text>
<text x="73.7" y="98.6">100R</text>
<text x="127" y="101.2">C82</text>
<text x="139.7" y="101.2">C83</text>
<text x="160.1" y="98.6">R75</text>
<text x="160.1" y="101.2">4.7K</text>
<text x="177.8" y="98.6">C84</text>
<text x="177.8" y="101.2">220pF</text>
<text x="88.9" y="105.2">WM8978CGEFL/RV</text>
<text x="127" y="103.7">10uF</text>
<text x="139.7" y="103.7">10uF</text>
<text x="256.6" y="106.3">J17</text>
<text x="266.7" y="106.3">PJ-325C5-G</text>
<text x="94" y="110.1">L9</text>
<text x="94" y="120.5">330R 100MHz</text>
<text x="228.6" y="121.5">R76</text>
<text x="246.4" y="121.5">10K</text>
<text x="251.5" y="129.1">220uF</text>
<text x="238.8" y="134.2">C86</text>
<text x="251.5" y="134.2">NC</text>
<text x="249" y="141.8">220uF</text>
<text x="238.8" y="149.4">C88</text>
<text x="249" y="149.4">NC</text>
<text x="264.2" y="144.4">C89</text>
<text x="264.2" y="146.9">0.1uF</text>
<text x="274.4" y="144.4">C90</text>
<text x="274.4" y="146.9">0.1uF</text>
<text x="264.2" y="157.1">R77</text>
<text x="264.2" y="159.6">20R</text>
<text x="275.9" y="157.1">R78</text>
<text x="275.9" y="160.1">20R</text>
<text x="124.5" y="164.7">J18</text>
<text x="124.5" y="167.2">PH</text>
<text x="94" y="169.8">R79</text>
<text x="109.3" y="169.8">0R</text>
<text x="94" y="174.8">R80</text>
<text x="109.3" y="174.8">0R</text>
</g>
<g font-size="2.3" fill="#004080">
<text x="90.2" y="29">DCVDD</text>
<text x="106.3" y="29">DGND</text>
<text x="90.2" y="31.6">DBVDD</text>
<text x="90.2" y="34.1">AVDD</text>
<text x="103.4" y="31.6">SPKGND</text>
<text x="108" y="34.1">GND</text>
<text x="260.2" y="31.8" transform="rotate(-90 260.2 31.8)">4</text>
<text x="262.7" y="31.8" transform="rotate(-90 262.7 31.8)">2</text>
<text x="267.8" y="31.8" transform="rotate(-90 267.8 31.8)">3</text>
<text x="272.9" y="31.8" transform="rotate(-90 272.9 31.8)">5</text>
<text x="278" y="31.8" transform="rotate(-90 278 31.8)">1</text>
<text x="106.5" y="39.2">AGND</text>
<text x="90.2" y="46.8">SPKVDD</text>
<text x="105.7" y="51.9">LOUT1</text>
<text x="90.2" y="54.4">LRC</text>
<text x="90.2" y="57">BCLK</text>
<text x="90.2" y="59.5">ADCDAT</text>
<text x="105.3" y="59.5">ROUT1</text>
<text x="90.2" y="62.1">DACDAT</text>
<text x="90.2" y="64.6">MCLK</text>
<text x="109.6" y="67.1">LIP</text>
<text x="90.2" y="72.2">SCLK</text>
<text x="90.2" y="74.8">SDIN</text>
<text x="90.2" y="77.3">L2/GPIO2</text>
<text x="109.5" y="72.2">LIN</text>
<text x="90.2" y="82.4">AUXL</text>
<text x="90.2" y="79.8">R2/GPIO3</text>
<text x="109.3" y="79.8">RIP</text>
<text x="90.2" y="84.9">AUXR</text>
<text x="90.2" y="87.5">OUT4</text>
<text x="109.1" y="87.5">RIN</text>
<text x="90.2" y="90">OUT3</text>
<text x="90.2" y="92.5">ROUT2</text>
<text x="90.2" y="95.1">LOUT2</text>
<text x="103.7" y="92.5">MICBIAS</text>
<text x="90.2" y="97.6">CSB/GPIO1</text>
<text x="90.2" y="100.2">MODE</text>
<text x="107.4" y="97.6">VMID</text>
<text x="260.2" y="115.6" transform="rotate(-90 260.2 115.6)">4</text>
<text x="262.7" y="115.6" transform="rotate(-90 262.7 115.6)">2</text>
<text x="267.8" y="115.6" transform="rotate(-90 267.8 115.6)">3</text>
<text x="272.9" y="115.6" transform="rotate(-90 272.9 115.6)">5</text>
<text x="278" y="115.6" transform="rotate(-90 278 115.6)">1</text>
<text x="125.8" y="171.3">1</text>
<text x="129.6" y="171.3">2</text>
</g>
<g font-size="2.3" fill="#f00">
<text x="125" y="50.1">WM8978_LO1</text>
<text x="224.1" y="52.7">WM8978_LI2</text>
<text x="54.1" y="54.2">[5]</text>
<text x="54.1" y="56.7">[5]</text>
<text x="54.1" y="59.3">[5]</text>
<text x="62" y="54.2">I2S_LRC</text>
<text x="62" y="56.7">I2S_BCLK</text>
<text x="62" y="59.3">I2S_ADC</text>
<text x="125" y="57.7">WM8978_RO1</text>
<text x="54.1" y="61.8">[5]</text>
<text x="54.1" y="64.3">[5]</text>
<text x="62" y="61.8">I2S_DAC</text>
<text x="62" y="64.3">I2S_MCLK</text>
<text x="125" y="65.4">WM8978_LIP</text>
<text x="224.1" y="60.3">WM8978_RI2</text>
<text x="20.1" y="71.7">[4,8,10,12,13,14]</text>
<text x="43.2" y="71.7">I2C1_SCL</text>
<text x="125" y="70.4">WM8978_LIN</text>
<text x="20.1" y="74.8">[4,8,10,12,13,14]</text>
<text x="43.2" y="74.8">I2C1_SDA</text>
<text x="59" y="75.5">WM8978_LI2 R0603</text>
<text x="59" y="78.1">WM8978_RI2</text>
<text x="125" y="78.1">WM8978_RIP</text>
<text x="125" y="85.7">WM8978_RIN</text>
<text x="59" y="90.8">SPK_N</text>
<text x="59" y="93.3">SPK_P</text>
<text x="125" y="91">MICBIAS</text>
<text x="224.1" y="128.9">WM8978_LO1C85</text>
<text x="224.1" y="141.6">WM8978_RO1C87</text>
<text x="81.8" y="169.5">SPK_N</text>
<text x="81.8" y="174.6">SPK_P</text>
</g>
<g font-size="2">
<text x="241.3" y="181.2">东莞野火电子技术有限公司</text>
<text x="241.3" y="183.5">https://fire-stm32.taobao.com</text>
<text x="246.2" y="191.1">野火_EP4CE10_Pro_原理图</text>
<text x="222.3" y="199.5">A4</text>
<text x="252.3" y="199.5">音频</text>
<text x="230.2" y="204.3">Thursday, September 14, 2023</text>
<text x="276.9" y="204.3">11</text>
<text x="286.3" y="204.3">15</text>
</g>
</svg>
